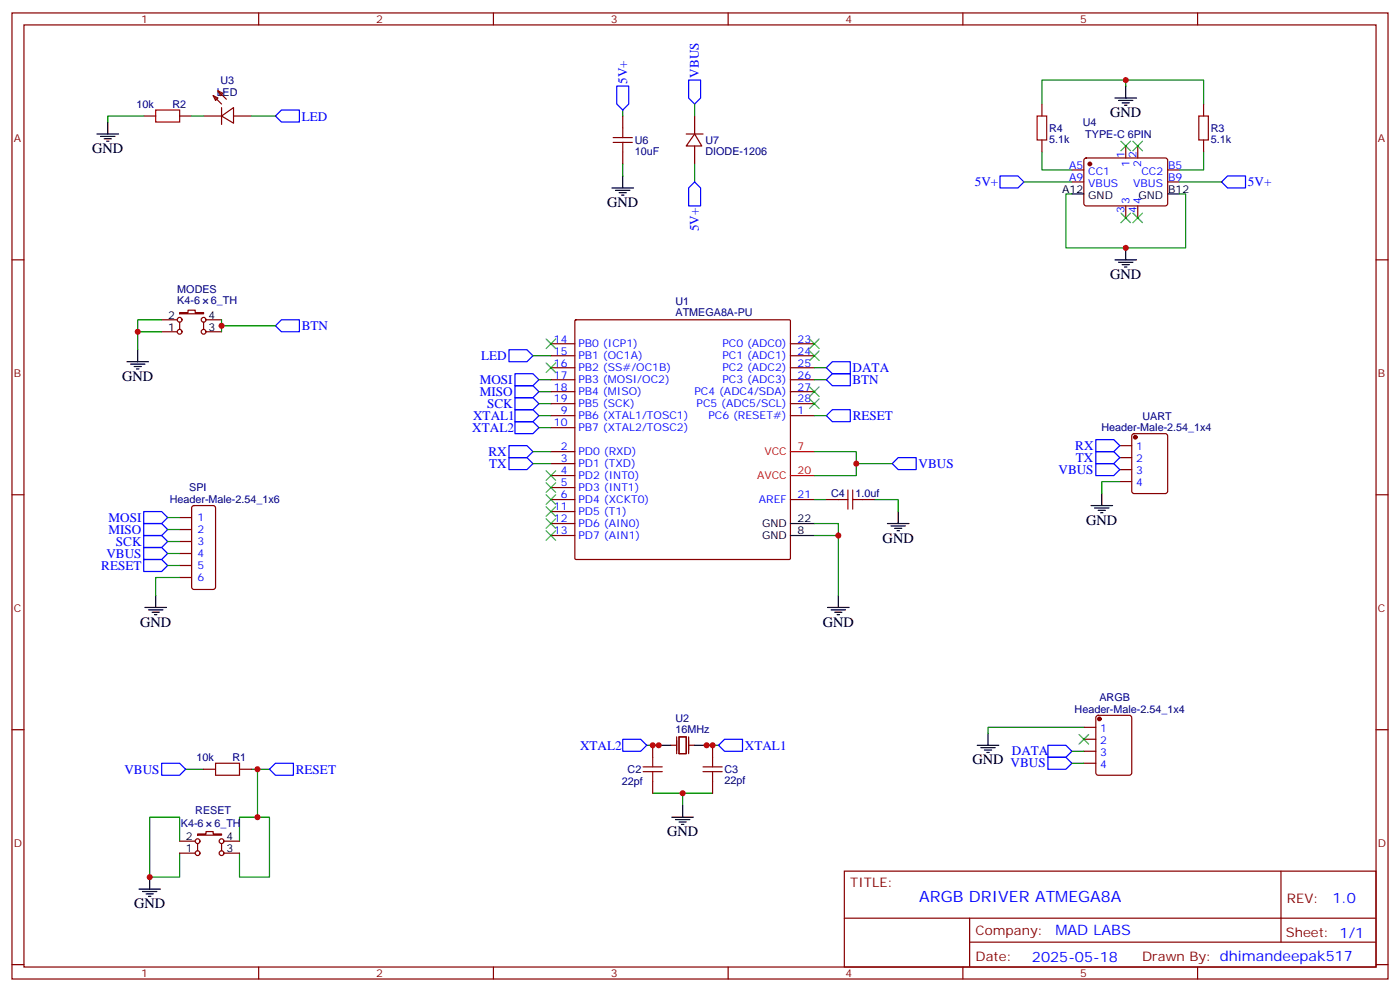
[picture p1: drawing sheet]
<svg xmlns="http://www.w3.org/2000/svg" width="412mm" height="292mm" viewBox="0 0 412 292" stroke-linecap="round" stroke-linejoin="round" font-family="sans-serif">
<g fill="none" stroke="#870000" stroke-width=".35">
<path d="M3.5 3.8h405.4v284.3h-405.4zM7.1 7.3h398.2v277.3h-398.2zM76.2 3.8v3.5M145.3 3.8v3.5M214.5 3.8v3.5M283.6 3.8v3.5M352.8 3.8v3.5M42.3 34.1h3.6M52.9 34.1h3.5M60 34.1h5.3M62.8 28.2l1.4 .7-.7 .7zM62.8 28.2l2.5 2.4"/>
<path d="M64.2 26.7l1.4 .7-.7 .8zM64.2 26.7l2.5 2.5M65.3 34.1l3.5-2.4v4.6zM65.3 31.7v4.9M68.8 34.1h5.3M183.4 34.1v3.6M202.1 39.4h5M204.6 39.4l2.1 3.6h-4.6zM204.6 34.1v5.3M306.9 30.6v3.5M354.5 30.6v3.5M183.4 44.7v3.6"/>
<path d="M204.6 43v5.3M306.9 41.2v3.5M315.7 50h3.6M315.7 53.6h3.6M319.5 46.7l.5-.2 23.5 .1 .5 .6-.1 13-.6 .4-23.6-.1-.4-.6v-12.7zM331.6 43v3.5M335.1 43v3.5M344 50h3.5M344 53.6h3.5M354.5 41.2v3.5M3.5 76.5h3.6M331.6 60.6v3.5"/>
<path d="M335.1 60.6v3.5M405.3 76.5h3.6M47.6 97.6h4.6M47.6 94.1h4.6M52.9 92h2.5v-.7h2.1v.7h2.5v.4h-7.1zM52.9 94.8v2.1M60 94.8v2.1M60.7 97.6h4.6M60.7 94.1h4.6M169.4 94.3l.3-.2h62.8l.3 .2v70l-.2 .3-62.9 .1-.3-.2zM162.3 101.2h7M162.3 104.7h7"/>
<path d="M162.3 108.2h7M162.3 111.8h7M162.3 115.3h7M162.3 118.8h7M232.8 101.2h7.1M232.8 104.7h7.1M232.8 108.2h7.1M232.8 111.8h7.1M232.8 115.3h7.1M232.8 118.8h7.1M162.3 122.3h7M162.3 132.9h7"/>
<path d="M162.3 136.5h7M162.3 140h7M162.3 125.9h7M232.8 122.3h7.1M329.8 131.2h3.6M329.8 134.7h3.6M329.8 138.2h3.6M333.6 127.8l.5-.2h9.2l.6 .5 .1 16.5-.5 .6-9.4 .1-.7-.5v-16.5zM3.5 145.6h3.6M52.9 152.3h3.5M52.9 155.9h3.5M52.9 159.4h3.5"/>
<path d="M56.7 149l.4-.2h5.7l.6 .4 .1 23.6-.5 .6-5.9 .1-.6-.5-.1-23.5zM162.3 143.5h7M162.3 147h7M162.3 150.6h7M162.3 154.1h7M162.3 157.6h7M232.8 147h7.1M243.4 147h3.5M254 147h3.5M329.8 141.7h3.6M405.3 145.6h3.6M52.9 162.9h3.5"/>
<path d="M52.9 166.4h3.5M52.9 170h3.5M3.5 214.8h3.6M192.3 219.4v3.5M197.6 219.4h1.7M199.3 216.9v4.9M200 216.9h2.1v4.9h-2.1zM202.8 216.9v4.9M202.8 219.4h1.8M209.9 219.4v3.5M319.3 214.1h3.5M319.3 217.6h3.5"/>
<path d="M323 210.7l.5-.2h9.2l.6 .5 .1 16.5-.5 .6-9.4 .1-.7-.5v-16.5zM405.3 214.8h3.6M60 226.4h3.5M70.6 226.4h3.5M192.3 229.9v3.6M209.9 229.9v3.6M319.3 221.1h3.5M319.3 224.6h3.5M52.9 251.1h4.6M52.9 247.6h4.6M58.2 245.5h2.5v-.7h2.1v.7h2.5v.3h-7.1zM58.2 248.3v2.1"/>
<path d="M65.3 248.3v2.1M66 251.1h4.6M66 247.6h4.6M248.7 256.4h156.6v28.2h-156.6zM377.3 256.4v20.9M248.7 270.2h156.5M285.6 277.3h119.6M285.6 270.2v14.2M3.5 283.9h3.6M76.2 284.6v3.5M145.3 284.6v3.5M214.5 284.6v3.5"/>
<path d="M283.6 284.6v3.5M352.8 284.6v3.5M405.3 283.9h3.6"/>
<circle cx="52.9" cy="94.1" r=".71"/>
<circle cx="52.9" cy="97.6" r=".71"/>
<circle cx="60" cy="97.6" r=".71"/>
<circle cx="60" cy="94.1" r=".71"/>
<circle cx="58.2" cy="251.1" r=".71"/>
<circle cx="58.2" cy="247.6" r=".71"/>
<circle cx="65.3" cy="247.6" r=".71"/>
<circle cx="65.3" cy="251.1" r=".71"/>
</g>
<path d="M232.8 132.9h7.1M232.8 140h7.1" fill="none" stroke="#f00" stroke-width=".35"/>
<g fill="none" stroke="#000" stroke-width=".35">
<path d="M28.6 39.4h6.3M31.7 35.9v3.5M328.4 28.9h6.4M329.5 29.6h4.2M330.6 30.3h2.1M331.3 31h.7M331.6 25.3v3.6M29.6 40.1h4.3M30.7 40.9h2.1M31.4 41.6h.7M180.3 55.3h6.3M181.3 56h4.3"/>
<path d="M182.4 56.7h2.1M183.1 57.4h.7M183.4 51.8v3.5M315.7 57.1h3.6M344 57.1h3.5M328.4 76.5h6.4M329.5 77.2h4.2M330.6 77.9h2.1M331.3 78.6h.7M331.6 73v3.5M37.4 106.5h6.3M38.5 107.2h4.2"/>
<path d="M39.5 107.9h2.1M40.2 108.6h.7M40.6 102.9v3.6M232.8 157.6h7.1M232.8 154.1h7.1M261.4 154.1h6.4M262.5 154.8h4.2M263.5 155.5h2.1M264.2 156.2h.7M264.6 150.6v3.5M321.4 148.8h6.3M322.4 149.5h4.3"/>
<path d="M323.5 150.2h2.1M324.2 150.9h.7M324.6 145.3v3.5M42.7 178.8h6.3M43.7 179.5h4.3M45.9 175.3v3.5M243.8 178.8h6.3M244.8 179.5h4.3M246.9 175.3v3.5M44.8 180.2h2.1M45.5 180.9h.7M245.9 180.2h2.1"/>
<path d="M246.6 180.9h.7M194 219.4h3.6M204.6 219.4h3.5M287.9 219.4h6.3M291 215.8v3.6M201.1 237v3.5M288.9 220.1h4.3M290 220.8h2.1M290.7 221.5h.7M44.1 258.2v3.5M197.9 240.5h6.4M199 241.2h4.2"/>
<path d="M200 241.9h2.1M200.7 242.6h.7M40.9 261.7h6.4M42 262.4h4.2M43 263.1h2.2M43.7 263.8h.7"/>
</g>
<g fill="none" stroke="#008700" stroke-width=".35">
<path d="M42.3 34.1h-10.6v1.8M56.4 34.1h3.6M74.1 34.1h7M183.4 32.4v1.7M204.6 30.6v3.5M306.9 30.6v-7h47.6v7M331.6 23.6v1.7M183.4 48.3v3.5M204.6 48.3v5.3M301.6 53.6h14.1M306.9 44.7v5.3h8.8M315.7 57.1h-1.7v15.9h35.2v-15.9h-1.7"/>
<path d="M347.5 53.6h12.3M354.5 44.7v5.3h-7M47.6 97.6h-7v5.3M47.6 94.1h-7v3.5M65.3 94.1v3.5M65.3 95.9h15.8M157 104.7h5.3M158.7 111.8h3.6M158.7 115.3h3.6M158.7 118.8h3.6M239.9 111.8h3.5M239.9 108.2h3.5"/>
<path d="M157 132.9h5.3M157 136.5h5.3M158.7 122.3h3.6M158.7 125.9h3.6M239.9 132.9h12.3v3.6h10.6M239.9 122.3h3.5M252.2 136.5v3.5h-12.3M49.4 152.3h3.5M49.4 155.9h3.5M49.4 159.4h3.5M239.9 154.1h7v21.2M239.9 157.6h7"/>
<path d="M239.9 147h3.5M257.5 147h7.1v3.6M329.8 141.7h-5.2v3.6M49.4 162.9h3.5M49.4 166.4h3.5M52.9 170h-7v5.3M190.5 219.4h3.5M208.1 219.4h3.6M319.3 214.1h-28.3v1.7M54.7 226.4h5.3M74.1 226.4h5.3M75.8 226.4v14.1"/>
<path d="M192.3 233.5h8.8v3.5M201.1 233.5h8.8M315.7 221.1h3.6M315.7 224.6h3.6M52.9 247.6v-7.1h-8.8v17.7h8.8v-7.1M70.6 247.6v-7.1h8.8v17.7h-8.8v-7.1"/>
</g>
<g fill="none" stroke="#00f" stroke-width=".35">
<path d="M81.1 34.1l1.8-1.7h5.3v3.5h-5.3zM181.7 25.3h3.5v5.3l-1.8 1.8-1.7-1.8zM202.8 23.6h3.6v5.3l-1.8 1.7-1.8-1.7zM204.6 53.6l1.8 1.7v5.3h-3.6v-5.3zM294.6 51.8h5.3l1.7 1.8-1.7 1.7h-5.3zM359.8 53.6l1.8-1.8h5.3v3.5h-5.3zM81.1 95.9l1.8-1.8h5.3v3.5h-5.3zM149.9 102.9h5.3l1.8 1.8-1.8 1.8h-5.3zM151.7 110h5.3l1.7 1.8-1.7 1.7h-5.3zM151.7 113.5h5.3l1.7 1.8-1.7 1.8h-5.3zM151.7 117.1h5.3l1.7 1.7-1.7 1.8h-5.3zM243.4 111.8l1.8-1.8h5.3v3.5h-5.3z"/>
<path d="M243.4 108.2l1.8-1.7h5.3v3.5h-5.3zM149.9 131.2h5.3l1.8 1.7-1.8 1.8h-5.3zM149.9 134.7h5.3l1.8 1.8-1.8 1.7h-5.3zM151.7 124.1h5.3l1.7 1.8-1.7 1.7h-5.3zM151.7 120.6h5.3l1.7 1.7-1.7 1.8h-5.3zM243.4 122.3l1.8-1.7h5.3v3.5h-5.3zM262.8 136.5l1.8-1.8h5.3v3.5h-5.3zM322.8 132.9h5.3l1.7 1.8-1.7 1.8h-5.3zM322.8 129.4h5.3l1.7 1.8-1.7 1.7h-5.3zM322.8 136.5h5.3l1.7 1.7-1.7 1.8h-5.3zM42.3 157.6h5.3l1.8 1.8-1.8 1.7h-5.3zM42.3 154.1h5.3l1.8 1.8-1.8 1.7h-5.3z"/>
<path d="M42.3 150.6h5.3l1.8 1.7-1.8 1.8h-5.3zM42.3 164.7h5.3l1.8 1.7-1.8 1.8h-5.3zM42.3 161.1h5.3l1.8 1.8-1.8 1.8h-5.3zM183.4 217.6h5.3l1.8 1.8-1.8 1.7h-5.3zM211.7 219.4l1.7-1.8h5.3v3.5h-5.3zM308.7 219.4h5.3l1.7 1.7-1.7 1.8h-5.3zM47.6 224.6h5.3l1.8 1.8-1.8 1.8h-5.3zM79.4 226.4l1.7-1.8h5.3v3.6h-5.3zM308.7 222.9h5.3l1.7 1.7-1.7 1.8h-5.3z"/>
</g>
<g fill="none" stroke="#a10000" stroke-width=".35">
<path d="M45.9 32.4h7v3.5h-7zM183.4 37.7v2.8M305.5 34.1h2.8v7.1h-2.8zM353.1 34.1h2.9v7.1h-2.9zM180.6 41.9h5.7M180.6 40.5h5.7M183.4 41.9v2.8M246.9 147h2.9M249.8 144.2v5.7M251.2 144.2v5.7M251.2 147h2.8M63.5 224.6h7.1v3.6h-7.1z"/>
<path d="M189.4 227.1h5.7M189.4 225.7h5.7M192.3 222.9v2.8M192.3 227.1v2.8M207.1 227.1h5.6M207.1 225.7h5.6M209.9 222.9v2.8M209.9 227.1v2.8"/>
</g>
<g fill="#870000" stroke="#870000" stroke-width=".35">
<circle cx="321" cy="48.3" r=".53"/>
<circle cx="334.4" cy="128.7" r=".53"/>
<circle cx="323.8" cy="211.6" r=".53"/>
</g>
<g fill="none" stroke="#3c3" stroke-width=".35">
<path d="M330.2 41.6l2.8 2.8M333 41.6l-2.8 2.8M333.7 41.6l2.8 2.8M336.5 41.6l-2.8 2.8M330.2 62.7l2.8 2.8M333 62.7l-2.8 2.8M333.7 62.7l2.8 2.8M336.5 62.7l-2.8 2.8M160.9 99.8l2.8 2.8M163.7 99.8l-2.8 2.8M238.5 99.8l2.8 2.8M241.3 99.8l-2.8 2.8"/>
<path d="M160.9 106.8l2.8 2.8M163.7 106.8l-2.8 2.8M238.5 117.4l2.8 2.8M238.5 113.9l2.8 2.8M238.5 103.3l2.8 2.8M241.3 117.4l-2.8 2.8M241.3 113.9l-2.8 2.8M241.3 103.3l-2.8 2.8M160.9 138.6l2.8 2.8M163.7 138.6l-2.8 2.8M160.9 145.6l2.8 2.8M160.9 149.2l2.8 2.8"/>
<path d="M160.9 152.7l2.8 2.8M160.9 156.2l2.8 2.8M160.9 142.1l2.8 2.8M163.7 145.6l-2.8 2.8M163.7 149.2l-2.8 2.8M163.7 152.7l-2.8 2.8M163.7 156.2l-2.8 2.8M163.7 142.1l-2.8 2.8M317.9 216.2l2.8 2.8M320.7 216.2l-2.8 2.8"/>
</g>
<g fill="#c00">
<circle cx="246.9" cy="157.6" r=".88"/>
<circle cx="331.6" cy="73" r=".88"/>
<circle cx="252.2" cy="136.5" r=".88"/>
<circle cx="75.8" cy="240.5" r=".88"/>
<circle cx="75.8" cy="226.4" r=".88"/>
<circle cx="44.1" cy="258.2" r=".88"/>
<circle cx="192.3" cy="219.4" r=".88"/>
<circle cx="209.9" cy="219.4" r=".88"/>
<circle cx="201.1" cy="233.5" r=".88"/>
<circle cx="208.1" cy="219.4" r=".88"/>
<circle cx="194" cy="219.4" r=".88"/>
<circle cx="40.6" cy="97.6" r=".88"/>
<circle cx="65.3" cy="95.9" r=".88"/>
<circle cx="331.6" cy="23.6" r=".88"/>
</g>
<text font-size="4.6" fill="#00f" x="270.8" y="265.4">ARGB DRIVER ATMEGA8A</text>
<g font-size="4.2">
<text x="327" y="34.5">GND</text>
<text x="27.2" y="45.1">GND</text>
<text x="178.9" y="61">GND</text>
<text x="327" y="82.1">GND</text>
<text x="36" y="112.1">GND</text>
<text x="320" y="154.4">GND</text>
<text x="260" y="159.7">GND</text>
<text x="41.3" y="184.4">GND</text>
<text x="242.4" y="184.4">GND</text>
<text x="286.5" y="225">GND VBUS</text>
<text x="196.5" y="246.2">GND</text>
<text x="39.5" y="267.3">GND</text>
</g>
<g font-size="4.2" fill="#00f">
<text x="392.5" y="265.7">1.0</text>
<text x="310.9" y="275.2">MAD LABS</text>
<text x="304" y="283">2025-05-18</text>
</g>
<g font-size="3.9" fill="#00f">
<text x="205.9" y="22.9" transform="rotate(-90 205.9 22.9)">VBUS</text>
<text x="184.7" y="24.6" transform="rotate(-90 184.7 24.6)">5V+</text>
<text x="88.9" y="35.6">LED</text>
<text x="287.1" y="54.8">5V+</text>
<text x="367.6" y="54.8">5V+</text>
<text x="205.9" y="68" transform="rotate(-90 205.9 68)">5V+</text>
<text x="88.9" y="97.2">BTN</text>
<text x="141.7" y="105.9">LED</text>
<text x="141.3" y="113">MOSI</text>
<text x="251.1" y="113">BTN</text>
<text x="251.1" y="109.5">DATA</text>
<text x="141.3" y="116.5">MISO</text>
<text x="139.4" y="123.5">XTAL1</text>
<text x="143.5" y="120.1">SCK</text>
<text x="251.2" y="123.5">RESET</text>
<text x="139.1" y="127.1">XTAL2</text>
<text x="143.9" y="134.2">RX</text>
<text x="144.1" y="137.7">TX</text>
<text x="270.6" y="137.7">VBUS</text>
<text x="316.7" y="132.4">RX</text>
<text x="316.9" y="135.9">TX</text>
<text x="311.8" y="139.5">VBUS</text>
<text x="32" y="153.6">MOSI</text>
<text x="32" y="157.1">MISO</text>
<text x="34.1" y="160.6">SCK</text>
<text x="29.8" y="167.7">RESET</text>
<text x="31.3" y="164.2">VBUS</text>
<text x="170.9" y="220.6">XTAL2</text>
<text x="219.4" y="220.7">XTAL1</text>
<text x="36.6" y="227.7">VBUS</text>
<text x="87.1" y="227.7">RESET</text>
<text x="298.1" y="222.4">DATA</text>
</g>
<g font-size="3.9" fill="#800">
<text x="250.5" y="261">TITLE:</text>
<text x="379.1" y="265.7">REV:</text>
<text x="287.4" y="275.2">Company:</text>
<text x="378.7" y="275.8">Sheet: 1/1</text>
<text x="287.4" y="282.9">Date:</text>
<text x="336.4" y="282.9">Drawn By: dhimandeepak517</text>
</g>
<g font-size="3.2" fill="#800">
<text x="41.6" y="6.8">1</text>
<text x="110.8" y="6.8">2</text>
<text x="179.9" y="6.8">3</text>
<text x="249.1" y="6.8">4</text>
<text x="318.2" y="6.8">5</text>
<text x="4.1" y="41.9">A</text>
<text x="405.9" y="41.9">A</text>
<text x="4.1" y="111.1">B</text>
<text x="405.9" y="111.1">B</text>
<text x="4.1" y="180.2">C</text>
<text x="405.9" y="180.2">C</text>
<text x="4.1" y="249.3">D</text>
<text x="405.9" y="249.3">D</text>
<text x="41.6" y="287.6">1</text>
<text x="110.8" y="287.6">2</text>
<text x="179.9" y="287.6">3</text>
<text x="249.1" y="287.6">4</text>
<text x="318.2" y="287.6">5</text>
</g>
<g font-size="3.2" fill="#000080">
<text x="63.8" y="28.3">LED</text>
<text x="64.9" y="24.7">U3</text>
<text x="40.2" y="31.7">10k</text>
<text x="50.8" y="31.7">R2</text>
<text x="309" y="42">5.1k</text>
<text x="309" y="38.9">R4</text>
<text x="318.9" y="37.1">U4</text>
<text x="319.7" y="40.6">TYPE-C 6PIN</text>
<text x="356.7" y="42">5.1k</text>
<text x="356.7" y="38.9">R3</text>
<text x="187" y="45.5">10uF</text>
<text x="187" y="42.3">U6</text>
<text x="207.8" y="45.6">DIODE-1206</text>
<text x="207.8" y="42.3">U7</text>
<text x="52.2" y="89.4">K4-6</text>
<text x="52.2" y="86.2">MODES</text>
<text x="62.1" y="89.4">6_TH</text>
<text x="199" y="89.9">U1</text>
<text x="199" y="93.1">ATMEGA8A-PU</text>
<text x="336.6" y="123.5">UART</text>
<text x="324.4" y="127">Header-Male-2.54_1x4</text>
<text x="50" y="148.2">Header-Male-2.54_1x6</text>
<text x="55.7" y="144.5">SPI</text>
<text x="244.8" y="146.4">C4</text>
<text x="252" y="146.4">1.0uf</text>
<text x="316.5" y="209.9">Header-Male-2.54_1x4</text>
<text x="323.9" y="206.3">ARGB</text>
<text x="199" y="215.8">16MHz</text>
<text x="199" y="212.6">U2</text>
<text x="57.9" y="224">10k</text>
<text x="68.4" y="224">R1</text>
<text x="184.9" y="227.5">C2</text>
<text x="213.4" y="227.6">C3</text>
<text x="183.2" y="231.1">22pf</text>
<text x="213.4" y="230.7">22pf</text>
<text x="57.5" y="239.6">RESET</text>
<text x="53.3" y="243.4">K4-6</text>
<text x="63.2" y="243.4">6_TH</text>
</g>
<g font-size="3.2" fill="#00f">
<text x="331.3" y="46.5" transform="rotate(-90 331.3 46.5)">1</text>
<text x="334.8" y="46.5" transform="rotate(-90 334.8 46.5)">2</text>
<text x="314.9" y="49.7">A5</text>
<text x="314.9" y="53.2">A9</text>
<text x="320.6" y="51.4">CC1</text>
<text x="332.7" y="49.2" transform="rotate(-90 332.7 49.2)">1</text>
<text x="336.2" y="49.2" transform="rotate(-90 336.2 49.2)">2</text>
<text x="336.2" y="51.4">CC2</text>
<text x="344.1" y="53.2">B9</text>
<text x="344.1" y="49.7">B5</text>
<text x="320.6" y="55">VBUS</text>
<text x="332.7" y="59.9" transform="rotate(-90 332.7 59.9)">3</text>
<text x="333.8" y="55">VBUS</text>
<text x="336.2" y="59.9" transform="rotate(-90 336.2 59.9)">4</text>
<text x="331.3" y="62.6" transform="rotate(-90 331.3 62.6)">3</text>
<text x="334.8" y="62.6" transform="rotate(-90 334.8 62.6)">4</text>
<text x="163.2" y="100.8">14</text>
<text x="234.9" y="100.8">23</text>
<text x="163.2" y="104.4">15</text>
<text x="163.2" y="107.9">16</text>
<text x="170.4" y="102.2">PB0 (ICP1)</text>
<text x="170.4" y="105.8">PB1 (OC1A)</text>
<text x="212.8" y="102.2">PC0 (ADC0)</text>
<text x="212.8" y="105.8">PC1 (ADC1)</text>
<text x="234.9" y="104.4">24</text>
<text x="234.9" y="107.9">25</text>
<text x="163.2" y="111.4">17</text>
<text x="170.4" y="109.3">PB2 (SS#/OC1B)</text>
<text x="170.4" y="112.8">PB3 (MOSI/OC2)</text>
<text x="212.8" y="109.3">PC2 (ADC2)</text>
<text x="212.8" y="112.8">PC3 (ADC3)</text>
<text x="234.9" y="111.4">26</text>
<text x="163.2" y="114.9">18</text>
<text x="163.2" y="118.5">19</text>
<text x="170.4" y="116.3">PB4 (MISO)</text>
<text x="170.4" y="119.9">PB5 (SCK)</text>
<text x="204.6" y="116.3">PC4 (ADC4/SDA)</text>
<text x="205.2" y="119.9">PC5 (ADC5/SCL)</text>
<text x="234.9" y="114.9">27</text>
<text x="234.9" y="118.5">28</text>
<text x="163.2" y="125.5">10</text>
<text x="165.2" y="122">9</text>
<text x="170.4" y="123.4">PB6 (XTAL1/TOSC1)</text>
<text x="208.7" y="123.4">PC6 (RESET#)</text>
<text x="234.9" y="122">1</text>
<text x="170.4" y="126.9">PB7 (XTAL2/TOSC2)</text>
<text x="165.2" y="132.6">2</text>
<text x="165.2" y="136.1">3</text>
<text x="170.4" y="134">PD0 (RXD)</text>
<text x="170.4" y="137.5">PD1 (TXD)</text>
<text x="334.7" y="132.6">1</text>
<text x="334.7" y="136.1">2</text>
<text x="165.2" y="139.6">4</text>
<text x="165.2" y="143.2">5</text>
<text x="170.4" y="141">PD2 (INT0)</text>
<text x="334.7" y="139.6">3</text>
<text x="334.7" y="143.2">4</text>
<text x="165.2" y="146.7">6</text>
<text x="170.4" y="144.6">PD3 (INT1)</text>
<text x="170.4" y="148.1">PD4 (XCKT0)</text>
<text x="223.6" y="148.1">AREF</text>
<text x="234.9" y="146.7">21</text>
<text x="58.2" y="153.4">1</text>
<text x="163.2" y="150.2">11</text>
<text x="163.2" y="153.7">12</text>
<text x="170.4" y="151.6">PD5 (T1)</text>
<text x="170.4" y="155.2">PD6 (AIN0)</text>
<text x="58.2" y="156.9">2</text>
<text x="58.2" y="160.4">3</text>
<text x="163.2" y="157.3">13</text>
<text x="170.4" y="158.7">PD7 (AIN1)</text>
<text x="58.2" y="164">4</text>
<text x="58.2" y="167.5">5</text>
<text x="58.2" y="171">6</text>
<text x="324.1" y="215.5">1</text>
<text x="324.1" y="219">2</text>
<text x="324.1" y="222.5">3</text>
<text x="324.1" y="226.1">4</text>
</g>
<g font-size="3.2">
<text x="312.9" y="56.7">A12</text>
<text x="320.6" y="58.5">GND</text>
<text x="335.4" y="58.5">GND</text>
<text x="344.1" y="56.7">B12</text>
<text x="49.5" y="93.8">2</text>
<text x="61.4" y="93.8">4</text>
<text x="49.5" y="97.3">1</text>
<text x="61.4" y="97.3">3</text>
<text x="224.5" y="155.2">GND</text>
<text x="234.9" y="153.7">22</text>
<text x="224.5" y="158.7">GND</text>
<text x="234.9" y="157.3">8</text>
<text x="54.8" y="250.8">1</text>
<text x="54.8" y="247.2">2</text>
<text x="66.7" y="250.8">3</text>
<text x="66.7" y="247.2">4</text>
</g>
<g font-size="3.2" fill="#f00">
<text x="225.2" y="134">VCC</text>
<text x="234.9" y="132.6">7</text>
<text x="223" y="141">AVCC</text>
<text x="234.9" y="139.6">20</text>
</g>
</svg>
